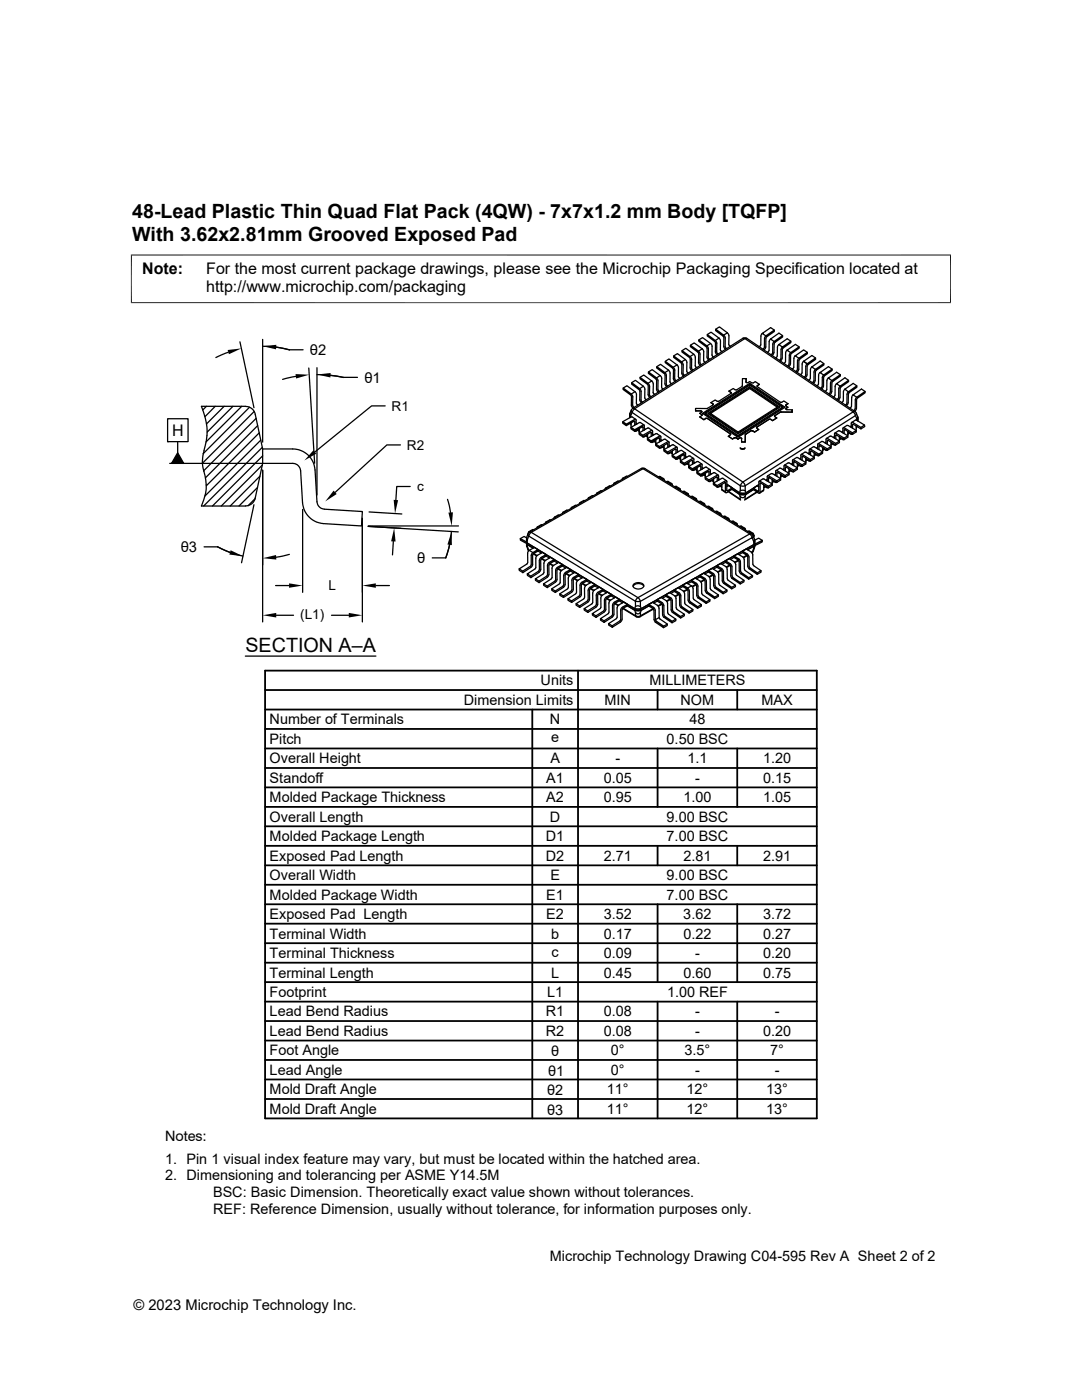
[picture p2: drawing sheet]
<svg xmlns="http://www.w3.org/2000/svg" width="216mm" height="279mm" viewBox="0 0 216 279" stroke-linecap="round" stroke-linejoin="round" font-family="sans-serif">
<g fill="none" stroke="#000" stroke-width=".25">
<path d="M45.6 70.3l-2.5 1.1M47.9 68.2l2.8 13.2M52.4 67.7v20.5M52.4 69.1l2.7 .2 2.7 .5M55.1 69.3l2.6 .5h2.8M59 75.1l-2.6 .6M61.6 73.4l1.2 19.1M63.2 73.4v25.4M63.2 74.8l2.7 .1 2.7 .4-2.7-.4M68.6 75.3h2.7M124.4 77.4l.7-.4 1.6 1.2M125.9 78.8l.1 .3v1.9l.3 .4"/>
<path d="M126 78.6l.3 .6M126 78.6l-1.6-1.2-.1 .3 1.5 1.1M126 76.4l.8-.5 1.6 1.2M126.3 79.2l-.1 1.7M126.7 78.2l-.7 .4M126.7 78.2l.3 .5v1.8l.3 .4M127.6 77.6l-1.6-1.2v.2l1.6 1.3 .1 1.9M127.6 77.6l.3 .5v1.8l.3 .3M127.7 79.8l.3 .6M127.7 75.3l.8-.5 1.5 1.2M128.4 77.1l.3 .6v1.7l.3 .4M128.4 77.1l-.8 .5"/>
<path d="M129.3 76.5l-1.6-1.2v.3l1.6 1.2v2.1l.3 .4M129.3 76.5l.3 .6v1.7l.2 .3M129.4 74.2l.7-.4 1.6 1.2M129.6 79.3h.1M129.8 79.1l.1 .1M130 76l-.7 .5M130 76l.3 .6M130.4 76.6l-.1 1.7 .3 .4M131 75.4l.3 .6v1.7l.3 .4M131 75.4l-1.6-1.2v.3l1.6 1.3v2l.3 .4M131.1 73.2l.7-.5 1.6 1.2M131.3 78.2l.1 .1"/>
<path d="M131.7 75l-.7 .4M131.7 75l.3 .4v1.9l.2 .3M132.2 77.6h.1M132.7 74.4l-1.6-1.2-.1 .2 1.7 1.3v1.9M132.7 74.4l.3 .5-.1 1.8 .3 .3M132.7 76.6l.3 .6M132.8 72.1l.7-.5 1.6 1.2M133.4 73.9l.3 .6M133.4 73.9l-.7 .5M133.7 74.4v1.8l.3 .4M134.2 73.5l.2 .3v1.9l.3 .4M134.3 73.3l-1.5-1.2-.1 .3 1.5 1.1"/>
<path d="M134.3 73.3l.3 .6M134.4 71l.8-.4 1.6 1.2M134.6 75.6l.3 .4M134.6 73.9v1.7M135.1 72.8l-.8 .5M135.1 72.8l.3 .6v1.7l.3 .4M136 72.2l.3 .6v1.7l.3 .4M136 72.2l-1.6-1.2v.3l1.6 1.2v2M136 74.4l.4 .7M136.1 70l.7-.5 1.6 1.2M136.8 71.8l-.8 .4M136.8 71.8l.3 .5-.1 1.8 .4 .3"/>
<path d="M137.6 71.4l.1 .2v2l.4 .4M137.7 71.2l.3 .5v1.8M137.8 68.9l.7-.5 1.6 1.2M138 73.4l.3 .5M138.4 70.7l.3 .6M138.4 70.7l-.7 .5-1.6-1.2v.3l1.5 1.1M138.7 71.2v1.8l.3 .4M139.4 70.1l-1.6-1.2v.3l1.6 1.2v2.1l.3 .4M139.4 70.1l.3 .6v1.7l.3 .4M139.4 67.8l.8-.4 1.6 1.2M139.7 72.9h.1M140.1 69.6l-.7 .5"/>
<path d="M140.1 69.6l.3 .4v1.9l.2 .3M140.5 72.2l.2 .1M141.1 69l.2 .4v1.9l.2 .3M141.1 69l-1.7-1.2v.3l1.7 1.2v2.1l.3 .5M141.1 66.8l.8-.5 1.6 1.2M141.5 71.6l.1 .1M141.8 68.6l-.7 .4M141.8 68.6l.3 .5M142.1 70.8l.3 .4M142.1 69.1v1.8M142.6 68.2l.2 .2v2l.3 .4M142.7 68l-1.6-1.2v.2l1.5 1.2"/>
<path d="M142.7 67.9l.3 .6v1.8l.3 .4M142.8 65.7l.8-.5 1.5 1.2M143.5 67.5l.3 .6-.1 1.7 .4 .4M143.5 67.5l-.8 .5M144.4 66.9l-1.6-1.2v.3l1.6 1.2v1.9M144.4 66.9l.3 .6v1.7l.3 .4M144.4 69.1l.4 .6M145.1 66.4l-.7 .5M145.1 66.4l.3 .6M145.5 78.1l.3 .2M145.5 67l-.1 1.7 .2 .3M145.5 78.1h.1"/>
<path d="M145.6 69l.1 .1M145.8 78.3l.1 .1M145.8 78.3l.1 .2-2.5 1.6M145.8 78.3h.1M145.9 78.4h.1M148.3 67.5l-22.1 14M148.3 67.5l.3-.1 .4 .1zM148.9 76.2l.3 .2 .4-.3 .4 .3h.3M148.9 76.2v-.6h-.8v1.5l-1.2 .7-.6-.3-.8 .6 .3 .2M148.9 76.2h.1M148.9 75.6v.6M148.9 75.6h.1"/>
<path d="M149 67.5l21.6 14.6M149.6 77.2v.2M149.6 76.5v.2M150.3 76.4l.4-.2 .8 .5-.4 .3M151.1 77v.1M151.1 77h.1M151.2 77l-.1 .1 4.6 3.2h.2l.5-.3 .8 .6-.4 .2M151.5 76.7l-.4 .3M152.1 66.5h.1M152.1 66.5l-.3 .6v1.7l-.3 .4M152.5 69.3l-.3 .4M152.8 67h.1"/>
<path d="M152.8 67l1.7-1.1v.2l-1.5 1.1M152.8 67l-.3 .6v1.7M153 67.2l-.2 .3v1.7l-.4 .6M153.7 67.7h.1M153.8 67.7l-.3 .5v1.7l-.4 .4M154.1 70.9v.1M154.2 68.7v1.7l-.3 .4M154.5 68.2h.1M154.5 68.2l1.6-1.2 .1 .2-1.7 1.3-.1 1.9-.3 .5M154.5 68.2l-.3 .5M154.5 65.9l-.7-.5-1.7 1.1 .7 .5M155.4 68.8h.1"/>
<path d="M155.4 68.8l-.3 .5v1.8l-.3 .3M155.7 72v.1M156.1 69.3h.1M156.1 69.3l1.7-1.2v.3l-1.7 1.2v1.9l-.4 .5M156.1 69.3l-.2 .5-.1 1.7-.3 .4M156.1 67l-.7-.5-1.6 1.2 .7 .5M156.8 70.4l-.1 1.8-.3 .3M157 69.9l-.2 .5M157 69.9h.1M157.8 70.4h.1M157.8 70.4l1.6-1.2v.3l-1.6 1.2-.1 1.9-.3 .6M157.8 70.4l-.3 .5v1.7l-.4 .4"/>
<path d="M157.8 68.1l-.7-.5-1.7 1.2 .7 .5M158.7 71h.1M158.7 71l-.3 .5v1.8l-.3 .3M159 74.3h.1M159.4 71.5h.1M159.4 71.5l1.7-1.2v.3l-1.7 1.2v1.9l-.4 .6M159.4 71.5l-.3 .5v1.8l-.3 .3M159.4 69.2l-.7-.5-1.7 1.2 .8 .5M160.3 72.1h.1M160.7 75.4h.1M161.1 72.6h.1M161.1 72.6l1.6-1.2 .1 .3-1.6 1.1-.1 .2"/>
<path d="M161.1 73.1l-.1 1.7-.3 .6M161.1 72.6l-.3 .5v1.8l-.4 .3M161.1 72.6l-.8-.5-.2 .2-.1 2.1-.3 .4M161.1 70.3l-.7-.5-1.7 1.2 .7 .5M161.7 73.7v1.8l-.3 .4M162 73.2h.1M162 73.2l-.3 .6M162.7 73.7h.1M162.7 73.7l1.7-1.1v.2l-1.6 1.2-.1 1.9-.4 .6M162.7 73.7l-.3 .6v1.7l-.3 .4M162.7 71.4l-.7-.4-1.7 1.1 .8 .5M163.6 74.3h.1"/>
<path d="M163.6 74.3l-.3 .6v1.8l-.3 .3M164 77.6h.1M164.3 77l-.3 .6M164.3 74.8h.1M164.4 74.8l1.6-1.1v.2l-1.6 1.2-.1 1.9M164.4 74.8l-.3 .6v1.7l-.4 .4M164.4 72.6l-.7-.5-1.7 1.1 .7 .5M165.3 75.5l-.3 .5v1.7l-.3 .4M165.3 75.5h.1M166 75.9h.1M166 75.9l1.7-1.1v.3l-1.7 1.3M166 76.4v1.7l-.4 .6"/>
<path d="M166 75.9l-.3 .6v1.7l-.3 .4M166 73.7l-.7-.5-1.7 1.2 .8 .4M166.6 77.1v1.7l-.3 .4M166.9 76.6h.1M166.9 76.6l-.3 .5M167.3 79.8l-.1 .1M167.4 77.6l-.1 1.7-.3 .4M167.6 77.1h.1M167.6 77.1l1.7-1.2v.3l-1.6 1.2-.1 1.9-.3 .5M167.6 77.1l-.2 .5M167.7 74.8l-.8-.5-1.6 1.2 .7 .4M168.6 77.7h.1"/>
<path d="M168.6 77.7l-.3 .5v1.9l-.3 .2M169.3 78.2h.1M169.3 78.2l1.7-1.2v.3l-1.7 1.2-.1 1.9-.3 .5M169.3 78.2l-.3 .5v1.8l-.3 .3M169.3 75.9l-.7-.5-1.7 1.2 .7 .5M170.2 78.8h.1M170.2 78.8l-.3 .5v1.8l-.3 .3M170.9 79.3h.1M170.9 79.8v1.7l-.3 .6M170.9 79.3l1.7-1.2v.3l-1.5 1.1-.2 .2M170.9 79.3l-.2 .4-.1 1.9-.1 .2M171 77l-.8-.5-1.6 1.2 .7 .5"/>
<path d="M172.6 78.1l-.7-.5-1.7 1.2 .7 .5M33.4 83.6h4.1v4.5h-4.1zM33.4 88.1h.1M33.9 92.5h24.5a1.59 1.59 0 0 1 1.6 1.5l.4 6.3a4.5 4.5 0 0 0 4.2 4.2M35.5 90.4l1.2 2.1h-2.5zM35.5 88.1v2.3M40.2 81.1h8.8a2 2 0 0 1 1.9 1.6l1.5 6.9v2.9l-1.5 6.9a1.96 1.96 0 0 1-1.9 1.6h-8.8a9.6 9.6 0 0 0 .3-7.6 8.3 8.3 0 0 1 .5-4.5 11.5 11.5 0 0 0-.8-7.8zM41.2 81.1l-.7 .7M42.9 81.1l-2 2.1M44.7 81.1l-3.5 3.5M46.5 81.1l-5.2 5.1M48.2 81.1l-7.1 7.1"/>
<path d="M49.8 81.3l-9.3 9.3M50.7 82.1l-10.3 10.4M50.9 99.5l-1.4 1.4M51.1 83.5l-10.5 10.5M51.4 97.3l-3.7 3.7M51.4 84.9l-10.4 10.5M51.7 86.4l-10.5 10.5M51.9 95l-6 6M52 87.8l-11.1 11.2M52.3 89.3l-11.7 11.7M52.3 92.8l-8.1 8.2M52.4 89.6h6a4.5 4.5 0 0 1 4.5 4.2l.3 6.3a1.6 1.6 0 0 0 1.5 1.5l7.6 .5-.2 2.9-7.5-.5"/>
<path d="M52.4 93.8v30.3M52.4 91l-10 10M76.9 81h-2.8l-11.3 9.2M79.9 88.8h-2.7l-10.3 9.5M81.9 97.1h-2.7l-.2 2.7M89.3 99.7l.6 2.6M116.5 99.9h.2M116.5 99.9l-.8 .4M117.7 99.4l-.3-.1-.1 .2M118.4 99l-1 .3M119.4 98.4h-.3l-.1 .2M119.9 98h.2"/>
<path d="M119.9 97.9l-.8 .5M121.1 97.4h-.3l-.1 .2M121.8 97h-.2l-.8 .4M122.8 96.5l-.3-.1-.1 .2M123.3 96l-.8 .4M123.3 96l.2 .1M124.5 95.5h-.3l-.1 .2M125 95l-.8 .5M125 95.1h.2M125 84.6l-.7-.4-.1 .3 .8 .4M125.7 82.7v-.2l.1 .6M125.7 82.7l.1 .4"/>
<path d="M125.7 82.9v.5M125.8 84.5l.1 .3M125.8 83.1v.2M125.9 84.4v.2M125.9 84.4v.9l1.8-1 .8 .5M126 81.9l-.3 .6M126 81.9l.1 .4M126.1 82.3l-.3 .8M126.1 82.3l21.6 14.6M126.2 81.5l-.2 .3M126.2 80.9l.4 .4M126.2 81.5l.4 .1"/>
<path d="M126.3 81.4h.1M126.5 84.1l.2 .1M126.6 81.6l22-14 21.6 14.6M126.6 81.6l21.6 14.6M126.6 81.6l-.5 .7M126.6 85.8l-.7-.5v.3l.7 .5M126.7 84.2l-.2-.1-1.5 .8v-.3l1.7-.9 .2 .2v.8M126.7 84.2l-.1 .7M126.9 83.7l-.9-.5-1.7 1M126.9 84.4l.3 .2M126.9 84.7h.1M127.2 85.9l.4 .2"/>
<path d="M127.3 85.8l.3 .2M127.6 86.4l.7 .5v.3l-.7-.5zM127.6 85.5v.9M127.6 85.6l-.7 .5-.2-.1M128 93.5h.7M128.2 85.2l.1 .1M128.3 86.9l1.8-1 .1 .1v.9M128.3 85.3l-.1-.1-1.6 .9v-.3l1.7-1 .3 .1v.9M128.3 85.3v.7M128.6 85.5l.2 .2M128.7 93.5h-.7l-22.3 12.7M128.7 93.5l21.3 13"/>
<path d="M128.9 87l.3 .2M128.9 86.9l.3 .2M129.2 86.6v.9M129.2 86.8l-.8 .4M129.8 86.3l-1.5 .9M129.8 86.3l.1 .1M129.9 88l-.7-.5v.3l.7 .5M129.9 86.4v.7M130.2 85.9l-.9-.5-1.7 1M130.2 86.6l.3 .2M130.2 86.9h.1M130.5 88.1l.4 .2"/>
<path d="M130.6 88.1l.3 .1M130.9 87.9l-.9 .4M130.9 88.6l.7 .5v.3l-.8-.5zM130.9 87.8v.9M131.1 86.6l.7 .4M131.1 86.6l-1.9 .9M131.4 95.2l.8 .3M131.4 87.4l.2 .1M131.4 87.4l-1.5 .9v-.3l1.8-1 .2 .1-.1 .9M131.4 95.1h.3l.7 .4M131.5 87.4l.1 .1M131.6 89.1l1.8-1 .1 1.1"/>
<path d="M131.6 87.5v.7M131.6 89.4h.1M131.9 87.7l.2 .2M132.1 89.2l.4 .3M132.2 95.5h.2l.1 .3M132.2 95.5l-.1 .1M132.2 89.2l.3 .2M132.5 89.7l.7 .5v.3l-.7-.5zM132.5 88.9v.9M132.5 89l-.7 .4h-.2M132.7 87.7l.7 .5M132.7 87.7l-1.8 .9"/>
<path d="M133 96.2l.8 .3M133.1 96.1h.2l.7 .4M133.1 88.5l.1 .1M133.2 90.2l1.8-1 .1 .2v.9M133.2 88.6v.7M133.2 88.6l-.1-.1-1.5 .9M133.5 88.9l.3 .1M133.8 90.3l.4 .3M133.8 96.5h.2l.1 .3M133.8 96.5l-.1 .1M133.9 90.3l.3 .2M134.2 90.1l-.9 .4"/>
<path d="M134.2 90l-.1 .9M134.6 97.1l.8 .4M134.7 97.1h.3l.7 .4M134.8 89.6l.1 .1M134.9 91.3l-.7-.5-.1 .3 .8 .5M134.9 89.7l-.2-.1-1.5 .9M134.9 89.7v.7M135.1 89.3l-.9-.5-1.7 .9M135.1 90l.3 .1M135.1 90.3h.1M135.4 97.5h.3l.1 .3M135.4 97.5l-.1 .1"/>
<path d="M135.4 91.4l.4 .3M135.5 91.4l.3 .2M135.8 91.9l.7 .6v.3l-.7-.5zM135.8 91.2l-.9 .4M135.8 91.1v.9M136.2 98.1l.8 .4M136.3 98.1h.3l.7 .4M136.4 90.8h.1M136.4 90.8l-1.5 .8v-.3l1.7-.9 .2 .1v.9M136.4 90.7l.1 .1M136.5 92.5l1.8-1 .2 .1v.9M136.5 92.7l.1 .1"/>
<path d="M136.5 90.8v.7M136.7 90.4l-.8-.5-1.7 .9M136.8 91.1l.2 .1M136.8 91.4h.1M137 98.5a.24 .24 0 0 1 .3 0 .24 .24 0 0 1 .1 .3M137 98.5v.1M137.1 92.6l.3 .2M137.2 92.5l.2 .2M137.4 92.3l-.6 .5-.3-.1M137.5 92.2l-.1 .9M137.6 91l.8 .5M137.7 91l-1.9 .9"/>
<path d="M137.9 99.1l.8 .4M137.9 99.1h.3l.7 .4M138 91.9l-1.5 .9M138 91.9h.2M138.2 93.6l-.8-.5v.3l.7 .5M138.2 91.9v.7M138.5 92.2l.2 .2M138.7 99.5h.2l.1 .3M138.7 99.5l-.1 .1M138.7 93.7l.4 .2M138.8 93.6l.3 .2M138.8 82h1l.3 .2"/>
<path d="M139.1 93.5l-.9 .4M139.1 93.3v.9M139.7 83.2l.7 .6 .4-.3M139.7 82.5l.3 .2M139.7 93l.1 .1M139.7 93l-1.6 .9 .1-.3 1.7-1 .2 .1v.9M139.8 82h.1M139.8 82l.2 .2-.4 .3 .4 .2M139.8 94.7l-.7-.5v.3l.7 .5M139.8 93.1v.7M140 82.7h.1M140 92.6l-.8-.5-1.8 1"/>
<path d="M140 82.7l.1 .1M140 83l-.4 .2 .8 .6 .4-.3M140 82.8v.1M140.1 93.3l.2 .2M140.1 93.6h.1M140.2 82.5l9.4-6 7.1 4.8-9.4 6zM140.4 94.8l.3 .2M140.4 83.8h.1M140.5 94.7l.2 .2M140.7 82.5l8.9-5.6 6.5 4.4-8.8 5.6zM140.7 95.3l.8 .5-.1 .3-.7-.5zM140.7 94.4v1"/>
<path d="M140.7 94.6l-.6 .4h-.2M140.8 83.5h.4M140.8 83.5h.1M141.2 83.5h.1M141.2 83.5l4.5 3.1M141.2 82.5l8.4-5.3 6 4.1-8.3 5.3zM141.4 94.1l.1 .1M141.5 95.8l1.8-1 .1 .2v.8M141.5 94.2v.7M141.5 94.2l-.1-.1-1.6 .9v-.3l1.7-1 .2 .1v.9M141.7 93.7l-.9-.5-1.7 1M141.7 94.4l.3 .2"/>
<path d="M141.7 94.7h.1M141.8 82.5l7.8-5 5.5 3.8-7.8 4.9zM141.9 80.3l.3 .3M141.9 80.3h.1M142 95.9l.4 .2M142.1 95.9l.3 .1M142.2 80.6l.1 .1M142.2 80.6v.2l-1.1 .7h-2.3v.5h1M142.2 80.6h.1M142.4 96.4l.7 .5v.3l-.8-.5zM142.4 95.5v1M142.4 95.7l-.7 .4h-.2"/>
<path d="M143 95.2l-1.6 .9M143 95.2l.1 .1M143.1 96.9l1.8-1 .1 .2v1.8h.2M143.1 95.3v.7M143.3 94.8l-.8-.5-1.8 1M143.4 95.5l.2 .2M143.4 80.1h-.3l-.4-.3-.8 .5 .3 .3M143.7 97l.3 .2M144 97.7l.8 .6M144 96.8l-.8 .4M144 96.7v1l.7 .4M144.6 96.3l-1.5 .9"/>
<path d="M144.6 96.3l.2 .1M144.8 96.4l-.1 1.7M145 95.9l-.9-.5-1.7 1M145 97.8l.2 .1M145 97.1l.4-.2 .7 .5M145 96.9l.1 .1M145.2 97.9l.9-.5v.2l-1.1 .7h-.2l-.1-.2M145.3 98.1l2.5 1.7M145.4 87.1l.8 .5 .3-.2M145.4 98.1l2.3 1.5v-.5M145.7 86.6v.2M145.7 86.6h.1"/>
<path d="M145.7 86.6l.1 .1M145.7 86.8l-.4 .3 .9 .5 .3-.2M145.8 86.7h.1M146.2 87.6h.1M146.5 87.4h.1M146.5 87.4h.4M146.9 87.4l.4 .2 .4-.2 .3 .1M146.9 87.4h.1M146.9 87.4l.4 .2M147.3 86.9v.2M147.3 87.6h.1M147.3 86.2v.2"/>
<path d="M147.5 98.3l.4 .1h.9M147.6 87.4l.4 .1M147.6 87.4h.1M147.6 87.4l-.3 .2M147.7 98.4l1 .1v.2h-1zM147.7 98.7l-1.6-1.1 1.4 1 .2 .5M147.7 99.1a.55 .55 0 0 0 1 0M147.7 96.9h1M147.7 96.9v1M147.7 97.9l.7-.1 .3 .2M147.7 97.9l-.2 .4-2.5-1.7 2.7 1.8M147.9 98.7h.6"/>
<path d="M148 87.5h.1M148.2 96.2l.5 .7M148.3 96.2l-.6 .7M148.5 89.6l.2-.2-.5 .2-.5-.2 .3 .3 .6-.1M148.7 96.9v1l.2 .5M148.7 88.2h.1M148.7 86.8v1.4h-.7v-.7M148.7 86.8v1.4h-.7M148.7 98.7l1.6-1-1.5 1-.1 .4M148.8 86.7h.1M148.8 86.7l-.1 .1M148.9 98.4l2.5-1.7-2.7 1.8"/>
<path d="M149.8 86h.4M149.9 86h.1M149.9 86l-1.1 .7M150.2 86h.1M150.6 86.2h.1M150.9 85.3h.1M151 98.2l-2.3 1.5v-.6M151 85.2h.1M151 85.2v.1M151 85.3v.1l.4 .3-.8 .5-.4-.2M151.1 98.2l-2.5 1.6M151.2 98l-.9-.6v.3l1 .7h.2l.2-.2"/>
<path d="M151.4 85.7h.1M151.4 97.9l-.2 .1M151.4 85.7l-.8 .5-.4-.2M151.4 97.2l-.3-.3-.8 .5M151.4 97l-.1 .1M151.5 96l.9-.4 1.7 1M151.7 96.5l.1-.1 1.6 .9-.1-.3M151.7 96.5v1.7M151.8 96.4l-.1 .1M152.4 97.8l-.8 .6M152.4 96.8v1l-.7 .4M152.4 96.9l.8 .4"/>
<path d="M152.7 97.1l-.3 .2M152.8 97.1l-.4 .3M153.1 96v-.9l.2-.1 1.7 1M153.1 95.7l-.3 .1M153.1 95.9v.1M153.3 97l-1.7-1-.2 .2v1.8h-.2M153.3 97l.8-.4v.3l-.7 .4M153.4 95.4h.1l1.5 .9v-.3M153.4 95.4v.7M153.4 83.7h.1M153.4 83.7h.4M153.4 83.7l-2.4 1.5"/>
<path d="M153.5 95.3l-.1 .1M153.8 83.7h.1M153.9 94.5l-.7 .5M153.9 94.5l1.8 1M154.1 95.8l.6 .4h.3M154.1 95.7v.9M154.2 83.9h.1M154.4 96l-.3 .2M154.4 96.1l-.3 .2M154.5 83.1h.1M154.6 83.2l.4 .2-.8 .5-.4-.2M154.6 83h.1"/>
<path d="M154.6 83v.1M154.7 94.9h.1M154.8 94.9v-.9l.2-.1 1.7 1M154.8 94.6l-.3 .2M155 83.4h.1M155 83.4l-.8 .5-.4-.2M155 96.2l-.1 .1M155 96l.7-.5 .1 .3-.8 .5M155 94.4v.7M155.1 81.3v.1l-7.8 5-5.5-3.7v-.2M155.2 94.3l-.2 .1M155.2 94.3l1.5 .9v-.3"/>
<path d="M155.5 81.3l-5.9-3.9-8.2 5.2M155.8 94.6l-.1 1M155.8 94.8l.8 .4M155.8 93.5l-.2-.1-.7 .5M155.8 82.2h.1M155.8 82.2l-1.2 .8M155.8 93.5l1.6 .9M156 95l-.3 .1M156.1 95l-.4 .2M156.1 81.3v.1l-8.8 5.7-6.6-4.4v-.2M156.4 93.8v-.8l.2-.2 1.8 1.1M156.4 93.5l-.2 .2"/>
<path d="M156.4 93.8h.1M156.5 81.4l-6.9-4.7-9.3 5.9M156.7 94.9l.7-.5v.3l-.7 .5M156.7 93.3l.1-.1 1.6 .9v-.2M156.7 93.3v.7M156.8 80.9h.1M156.8 80.8v.1M156.8 80.8v.2l.4 .3-.3 .2M156.8 93.2l-.1 .1M156.8 80.8h.1M156.9 81.5h.1M156.9 81.5l-.1 .1"/>
<path d="M156.9 81.5l-.1 .1 .2 .2h1.1v.5l-2.3-.1M157.2 81.3l-.3 .2M157.2 80.6l-.4 .2M157.2 80.6h.1M157.4 93.6v.9M157.4 93.7l.9 .4M157.5 92.4h-.2l-.8 .4M157.5 92.4l1.6 1M157.7 93.9l-.3 .2M157.8 93.9l-.4 .3M158.1 82.3h.1M158.1 81.8h.1"/>
<path d="M158.1 81.8v.5l-2.3-.1M158.1 92.8v-.9l.2-.1 1.7 1M158.1 92.5l-.2 .1M158.1 92.8h.1M158.4 93.9l.7-.5v.3l-.7 .4M158.4 92.2v.7M158.5 92.1l-.1 .1M158.5 92.2l1.5 .9v-.3M158.5 92.2h-.1M158.9 91.3l-.7 .5M159 91.3l1.8 1M159.1 92.5v.9"/>
<path d="M159.1 92.6l.7 .5 .2-.1M159.4 92.8l-.3 .2M159.5 92.9l-.4 .2M159.8 91.7h.1M159.8 91.7v-.9l.2-.1 1.7 1M159.8 91.4l-.2 .2M160 93v.1M160 92.8l.8-.5v.3l-.8 .5M160.1 91.2l.1-.1 1.5 .9v-.3M160.1 91.2v.7M160.2 91.1l-.1 .1M160.8 91.4v1"/>
<path d="M160.8 91.6l.8 .4M160.8 90.3l1.7 .9M160.8 90.3l-.1-.1-.8 .5M161.1 91.8l-.3 .1M161.1 91.8l-.3 .2M161.5 90.6v-.9l.2-.1 1.7 1M161.5 90.3l-.3 .2M161.7 91.7l.8-.5v.3l-.8 .5M161.7 90.1l.2-.1 1.5 .9M161.7 90.1v.7M161.9 90l-.2 .1M162.3 89.2l-.7 .4"/>
<path d="M162.3 89.2l1.8 1M162.5 90.4v.9M162.5 90.5l.8 .5M162.8 90.7l-.3 .2M162.8 90.7l-.3 .3M163.1 89.6h.1M163.2 89.6v-.8l.1-.3 1.8 1.1M163.2 89.3l-.3 .1M163.4 90.6l.7-.4v.3l-.7 .4zM163.4 89v.7M163.6 88.9l-.2 .1M163.6 88.9l1.5 1v-.3"/>
<path d="M164.1 89.3v.9M164.1 89.4l.9 .5M164.2 88.1h-.2l-.8 .5M164.2 88.1l1.6 1M164.4 89.6l-.3 .2M164.5 89.7l-.4 .2M164.8 88.5v-.8l.2-.2 1.8 1M164.8 88.2l-.2 .1M164.8 88.5h.1M165.1 89.6l.7-.5v.3l-.7 .5M165.1 87.9h.1l1.6 .9v-.3M165.1 87.9v.8"/>
<path d="M165.2 87.9h-.1M165.8 88.2v1M165.8 88.4l.9 .4M165.9 87.1l-.2-.1-.8 .5M165.9 87.1l1.6 .9M166.1 88.6l-.3 .1M166.2 88.6l-.4 .2M166.5 87.4h.1M166.5 87.4v-.8l.3-.2 1.6 1M166.5 87.1l-.2 .2M166.8 88.5l.7-.5v.3l-.7 .5M166.8 86.9l.1-.1 1.5 .9v-.3"/>
<path d="M166.8 86.9v.7M166.9 86.8l-.1 .1M167.3 86l-.7 .4M167.3 86l1.9 1M167.5 87.2v.9M167.5 87.3l.6 .4h.3M167.8 87.5l-.3 .2M167.9 87.5l-.4 .3M168.2 86.4v-.9l.2-.2 1.7 1.1M168.2 86.3v.1M168.2 86.1l-.3 .1M168.4 87.7h-.1"/>
<path d="M168.4 87.4l.8-.4v.3l-.8 .4M168.4 85.8v.7M168.6 85.7l-.2 .1M168.6 85.7l1.5 1v-.3M168.9 80.9v.1M169.2 86.1v.9M169.2 86.2l.8 .5M169.2 84.9h-.1l-.8 .5M169.2 84.9l1.6 1M169.5 86.4l-.3 .2M169.5 86.5l-.3 .2M169.9 85.3v-.9l.2-.1 1.7 1"/>
<path d="M169.9 85l-.3 .2M169.9 85.3h-.1M169.9 84.3l.9-.5 1.7 1M170.1 86.4l.7-.5 .1 .3-.8 .5M170.1 84.8l.2-.1 1.5 .9v-.3M170.1 84.8v.7M170.2 82.2l.5 .7M170.2 82.2l-22 14M170.3 84.7l-.2 .1M170.5 81.9h-.2M170.6 82.1h-.1M170.6 82.1l.3 .4"/>
<path d="M170.6 82.2h-.4M170.7 82.9l-22 14M170.7 82.9l.3 .8M170.9 82.5l-.2 .4M170.9 85l-.1 1M170.9 82.5l.2 .6-.1 .6M170.9 85.1v.1M171 85.1l-.1 .4M171 83.7l.2-.4v.7M171 83.7v.2M171.1 83.1l.1 .2M171.8 85.3l.7-.5v.3l-.7 .5"/>
<path d="M40.7 109.1h2.7l2.5 1.1M43.4 109.1l2.5 1.1 2.6 .8M50.7 100.7l-2.5 11.6M55 116.9h2.7M57.7 110.6l-2.6 .6M60.4 101.7v16.5M72.3 103.4v20.7M73.5 105.1l17.9 1.1M73.5 105h18M73.6 102.2l6.6 .4M75 116.9h2.7M78.5 108.1l-.2 2.6"/>
<path d="M89.7 108.7l-.8 2.6M90.1 106.1a18 18 0 0 1-1.2 5.2h-2.6M103.6 113.5v.3l.7 .5M105.1 108.6v.2M105.1 108.3v.3l1.3 .8-1.2-.7 .3 1.2M105.1 108.8l.1 .3-.1-.1M105.1 107.3l-.5-.2-.8 .4M105.1 108.8v.2M105.1 108.2v.1l21.7 13.3M105.1 108.2l.1 .2M105.1 108.2l-1.3-.7v.3l1.3 .7M105.1 107.3v.9"/>
<path d="M105.1 107.3l.1 .5-.1-.1M105.1 109.1l.3 .6M105.1 112.6l-1.5 .9 .7 .5M105.2 108.4l21.4 13.1 .2-.5M105.2 114.5v.3l.7 .5M105.3 106.6l-.2 .7M105.3 106.6l.2 .4M105.4 109.7l.1 .2M105.5 107l-.3 .8v.6M105.5 107l21.3 13M105.5 109.9h.1M105.6 109.8l.7 .5 1.1-.6v.3l-1 .5"/>
<path d="M105.6 109.8l-.3 .5v2l-.2 .2M105.7 106.2l-.4 .4M105.7 106.2h.3M105.8 106.2l-.3-.1v.3M106 113.2l-1.7 1.1M106 106.3l-.5 .7M106 106.2l22.3-12.7 21.3 13.1M106 106.2l21.3 13.1M106.3 110.3l-.3 .5v2.1l-1.7 1.1v.3M106.4 110.5l.7 .5M106.4 110.5l-.1 .3v2l-.3 .4M106.5 105.7l-1 .4"/>
<path d="M106.5 110.5l.7 .4M106.8 115.5v.3l.8 .5M107.4 110l.6 .4M107.4 109.7l-.8-.5-1 .6M107.5 105.2h-.3l-.1 .2M107.5 114l-1.6 1v.3M107.6 114.2l-1.7 1.1M107.6 113.7l-.1 .3M107.6 111.8v1.9M107.9 111.3l1.1-.6v.3l-.9 .5M108 111.3l-.4 .5M108 104.7l-.8 .5"/>
<path d="M108 104.7l.2 .1M108 111.5l.7 .4M108.1 111.5l-.2 .3v1.9l-.3 .5M108.1 111.5l.7 .4M108.4 114.5l-1.6 1 .7 .5M108.5 116.5v.3l.7 .5M108.5 112.4v1.9M108.5 114.3l-.1 .2M108.9 111.8l-.4 .6M109 111l.6 .4M109 110.7l-.7-.5-1.3 .9-.1 2.3-1.7 1.1 .7 .5M109.1 115l-1.6 1 .1 .3"/>
<path d="M109.2 104.2h-.3l-.1 .2M109.2 115.2l-1.6 1.1M109.5 112.8v1.8M109.5 114.7l-.3 .5M109.6 112.3l-.4 .5v1.9l-.1 .3M109.6 112.2l1-.5v.3l-.9 .5-.2 .3M109.7 112.5l.6 .4M109.7 112.5l.7 .4M109.9 103.8h-.2l-.8 .4M110 115.5l-1.5 1 .7 .5M110.1 117.5v.3l.7 .4M110.2 115.3l-.2 .2"/>
<path d="M110.6 112l.7 .4M110.6 111.7l-.7-.5-1 .6M110.7 116l-1.5 1v.3M110.9 103.3l-.2-.1-.2 .2M111.2 113.2l1-.5v.3l-1 .6-.1 2.4-1.9 1.3M111.2 113.3l-.3 .5v1.9l-.2 .3M111.3 113.5l.7 .4M111.4 113.5l.6 .4M111.4 102.8h.2M111.4 102.8l-.8 .4M111.6 116.5l-1.5 1 .7 .5M111.7 118.5v.3l.7 .4"/>
<path d="M112.1 113.8l-.3 .5v1.9l-.2 .3M112.2 113l.7 .4M112.2 112.7l-.7-.5-1.1 .7-.2 .5v1.9M112.4 117l-1.6 1v.2M112.5 114.8v1.9l-.2 .2M112.6 102.3l-.3-.1-.1 .2M112.8 114.8v1.8M112.8 116.6l-.4 .6-1.6 1M112.8 114.8l.1-.3 .9-.5v-.3l-1.1 .6-.2 .5M112.9 114.5l.7 .4M113 114.4l.7 .5M113.3 117.5l-1.6 1 .7 .4"/>
<path d="M113.3 101.9l-1 .3M113.3 119.5v.3l.8 .4M113.8 114l.7 .4M113.8 113.7l-.7-.5-1 .6M114 118l-1.6 .9v.3M114.1 117.7l-.1 .2M114.3 101.3h-.3l-.1 .2M114.6 115.5l-.2 .3-.1 2.1-1.9 1.3M114.6 115.4l.7 .4M114.9 118.5l-1.6 1 .7 .4M115 100.9h-.2l-.8 .4M115 116.4v1.8l-.1 .3"/>
<path d="M115.2 115.9l-.6-.4 .9-.5v-.4l-1.2 .7-.1 .3-.1 2.1M115.5 115l.6 .4M115.5 114.6l-.8-.4-1.1 .7-.2 .5v1.8l-.2 .3M115.7 119.2l-1.6 1M116 100.3h-.3l-.1 .2M116 116.8v1.8l-.3 .5M116 116.8l.2-.3 .9-.5v-.4l-1.3 .9-.1 2.3-1.7 1.1 .1 .3M116.1 116.5l.7 .4M116.2 116.4l.7 .4M116.5 119.5l-1.5 1 .7 .4M116.6 117.3v1.9l-.1 .3M117.1 116l.6 .3"/>
<path d="M117.1 115.6l-.7-.4-1.1 .7-.3 .5M117.2 119.9l-1.5 1v.3M117.3 119.7l-.1 .2M117.3 117.8l.1 1.9M117.7 117.2l1-.6v.3l-.9 .6 .6 .4M117.7 117.2l-.3 .6M117.8 117.5l-.2 .2v1.9l-.3 .5M117.9 117.4l.6 .4M118.6 117.8l-.3 .4v2l-.2 .3M118.7 116.9l.7 .4M118.7 116.6l-.7-.4-1.1 .7-.3 .5M119.3 118.2l-.3 .6-.1 2-1.6 1.1v.3"/>
<path d="M119.3 118.2l1-.6v.3l-1 .7v2l-.4 .5M119.4 118.5l.7 .4M119.5 118.4l.6 .4M120.3 117.9l.7 .4M120.3 117.6l-.7-.4-1 .6M120.9 119.2l1.1-.6v.3l-1 .5M120.9 119.2l-.3 .6v2l-1.7 1.1v.3M121 119.5l.7 .4M121.1 119.4l-.2 .3v2.1l-.3 .3M121.1 119.4l.7 .4M121.9 119.8l-.4 .5v2l-1.7 1.2 .7 .4M122 118.9l.6 .4"/>
<path d="M122 118.6l-.8-.4-1.1 .6-.2 .5v1.9M123.6 119.9l.6 .4M123.6 119.6l-.7-.4-1.1 .6M126.5 116.5a1.32 1.32 0 0 1 2 .4 1.23 1.23 0 0 1-2.2 0zM126.6 116.7l-.3 .3M126.6 116.6a1.42 1.42 0 0 1 1.9 .4M126.8 120v1M127.3 119.3l.5 .7h-1M127.3 119.3l-.5 .7M131.1 120l-.6 .4M131.1 119.7l.8-.5 1 .6M132.8 118.7l.8-.4 1.1 .7 .2 .4v1.9l.2 .3"/>
<path d="M132.9 119l-.7 .4M132.9 119.8l.3 .4 .1 2.2 1.6 1.2-.8 .4M133.7 119.5l.2 .3 .1 2.2 1.8 1.3v-.3l-1.6-1.1v-2l-.2-.5-1.2-.7 .1 .3 .8 .5-.7 .4M133.8 119.6l-.7 .4M134.6 118l-.7 .4M134.6 117.7l.7-.4 1.1 .7 .2 .5M135.4 118.6l.2 .3v2l.3 .3M135.4 118.6l-.7 .4M135.4 118.6l-.8-.6v-.3l1.1 .7 .1 .5 .1 2 1.6 1.2v.3l-1.6-1.1M135.5 118.6l-.7 .5M136.2 117.1l-.6 .4M136.2 116.8l.8-.5 1 .6"/>
<path d="M136.6 118.5v1.9M137.1 117.6l-.7 .4M137.1 117.6l.2 .3v1.9M137.2 117.7l-.7 .4M137.2 117.4l.3 .5M137.6 117.9v2.1l1.6 1.1v.3l-1.6-1.1-.3-.6M137.9 115.8l.8-.4 1 .6M137.9 115.8l1.2 .7 .2 .5v2l1.6 1.1v.3l-1.8-1.3-.2-2.3-.9-.7zM138 116.1l-.7 .4M138 116.9l-.8 .4-1-.5v.3l.9 .5M138 116.9l.3 .4 .1 2.2 1.6 1.2-.8 .4M138.8 116.6l-.7 .4"/>
<path d="M138.9 116.7l-.7 .4M139.3 119.3h.1M139.5 100.1l.8 .4M139.6 100.1h.2l.7 .4M139.7 115.1l-.7 .4M139.7 114.8l.7-.4 1.1 .7 .2 .5M139.7 116l.3 .4 .1 2.2 1.6 1.1-.8 .4M139.8 116.1l.7-.4-.8-.6v-.3l.9 .6 .3 .4 .1 2.1 .1 .2M140.3 100.5h.2l.1 .3M140.3 100.5l-.1 .1M140.5 115.7l.2 .3 .1 2.1 1.8 1.4v-.3l-1.5-1M140.6 115.7l-.7 .5"/>
<path d="M141 118.3h.1M141.1 101.1l.8 .4M141.2 101.1l.2-.1 .8 .5M141.4 114.2l-.7 .4M141.4 113.9l.7-.5 1.1 .7 .2 .5v1.9M141.7 119.7l-.1 .3-.7 .4M141.7 115.6l.1 2 1.6 1.1-.8 .5M141.9 101.5a.24 .24 0 0 1 .3 0 .24 .24 0 0 1 .1 .3M141.9 101.5l-.1 .1M142.2 114.7l-.7 .4M142.2 114.7l.2 .3 .1 2.1 1.8 1.4v-.3l-1.6-1.1v-2.1M142.2 114.7l-.8-.5v-.3l1.1 .7 .1 .4"/>
<path d="M142.3 114.8l-.7 .4M142.7 117.4h.1M142.7 102.1l.8 .4M142.8 102.1l.3-.1 .7 .5M143 113.2l-.6 .4M143 112.9l.8-.4 1.1 .7 .2 .4v1.9M143.4 118.7l-.1 .3-.7 .5M143.4 116.5l.2 .3M143.5 102.5a.24 .24 0 0 1 .3 0 .24 .24 0 0 1 .1 .3M143.5 102.5h-.1M143.6 116.8l1.5 1-.8 .4M143.9 113.7l-.7 .4"/>
<path d="M143.9 113.7l.2 .3M143.9 113.7l-.9-.5v-.3l1 .6 .3 .4 .1 2M144 113.8l-.7 .4M144.1 114l.1 2.2 1.8 1.3v-.3l-1.5-1M144.4 103.1l.7 .4M144.4 116.4h.1M144.4 115.9l.1 .3M144.7 103l-.3 .1M144.7 103l.7 .5M144.8 112.2l-.7 .4M144.8 111.9l.7-.4 1.1 .7 .2 .5 .1 2 1.6 1.1-.8 .4M144.9 113.2l.7-.4-.8-.6v-.3l.9 .6 .3 .4 .1 2.1"/>
<path d="M145.1 117.8v.3l-.8 .4M145.1 115.5l.2 .3 1.4 1-.7 .4M145.2 103.5a.24 .24 0 0 1 .2 0 .24 .24 0 0 1 .1 .3M145.6 112.8l.2 .3M145.7 112.8l-.7 .5M145.8 113.1l.1 2.1 1.8 1.3v-.3l-1.5-.9M146 104.1l.7 .4M146.1 104h.2l.7 .5M146.1 115.4h.1M146.1 115l.1 .2M146.5 111.3l-.7 .4M146.5 111l.7-.5 1 .6"/>
<path d="M146.7 116.8v.3l-.7 .4M146.8 104.5h.3v.3M147.3 111.8l-.7 .4M147.4 111.9l-.7 .4M147.6 105.1l.7 .4M147.7 105h.2l.8 .5M147.8 114.5h.1M147.8 114l-.1-2-.3-.5-.9-.5v.3l.9 .6 .1 2 .3 .6M147.8 114l.1 .3M147.9 114.3l1.5 1v.3l-1.6-1.1M148.1 110.3l-.6 .4M148.1 110l.8-.4 1.1 .7 .2 .4v1.9"/>
<path d="M148.2 111.1l.3 .4v2.1M148.4 105.5h.3v.3M148.5 115.8l-.1 .3-.7 .4M148.5 113.6l.2 .2M148.7 113.9l1.5 1-.8 .4M149 110.8l-.7 .4M149.1 110.9l-.7 .4M149.2 106.1l.7 .4M149.3 106h.2l.8 .4M149.5 113.5l-.3-.5-.1-2-1-.7v-.3l1.1 .7 .2 .4 .1 2.1 1.6 1.1v.3l-1.6-1.1M149.5 113.5h.1M149.6 106.6l.5 .7"/>
<path d="M149.6 106.6l-22.3 12.7M150 106.5l.3 .4M150 106.6h-.4M150 106.5h.3l.1 .6M150.1 110.2l-.1 .1M150.2 114.9v.2l-.8 .5M150.2 112.6l.2 .3M150.3 106.9l-.2 .4M150.3 106.9l.2 .7-.1 .5 .1-.1M150.3 110l-.2 .2M150.3 110l-.2 .3v-.1M150.4 106.9l.1-.1-.1 .4"/>
<path d="M150.4 106.8h.1M150.4 112.9l1.4 1-.7 .4M150.4 109l-.3 1.2M150.5 107.6l.1 .2M150.6 108v.6l-22.8 13h-1M150.6 107.8v-.1v.3M150.6 107.8v.7l-.2 .2M150.6 108.6l-.2 .7h.1M150.6 108.9v.3v-.1M150.6 107.8l.8-.4 .7 .4M150.6 107.8h.1M150.6 108v.9l-1.4 .8"/>
<path d="M150.6 108.4v.7l-.3 .9M150.6 108.6l1.5-.8v.4l-1.5 .7M150.6 108.4v.5M150.6 108.9h.1M150.6 108.4v.4M151.8 113.9v.3l-.7 .4M49 130.9h26M55.1 122.8h3.5M66.1 122.8h3.5M115 120.5v.3l.7 .4M116.6 121.5v.3l.7 .4M117.3 120.2l-1.6 1"/>
<path d="M118.1 120.5l-1.5 1 .7 .4M118.2 122.5v.3l.7 .4M119 121.2l-1.7 1M119.8 123.5v.3l.7 .4M119.9 121.2l-.2 .3-1.5 1 .7 .4M120.6 122.2l-1.7 1M121.4 124.5l.1 .3 .7 .4M122.2 123.1l-1.7 1.1M122.5 122.6l-.3 .5M122.6 120.2l1-.6v.3l-1 .7-.1 2M122.6 120.2l-.4 .6v2l-1.7 1.1v.3M122.6 120.5l.7 .4"/>
<path d="M122.7 120.4l.7 .4M123 123.5l-1.6 1 .8 .4M123.1 121.3v1.9M123.1 123.2l-.1 .2M123.5 120.8l-.4 .5M123.8 124.1l-1.6 1.1M124.1 121.7v1.9M124.1 123.6l-.3 .5M124.2 121.2l-.4 .6v2l-1.6 1.1v.3M124.2 121.2l1-.6v.3l-.9 .5-.2 .3M124.2 121.4l2.8 1.7M124.4 121.4l2.4 1.5v-.7"/>
<path d="M125.2 120.6l-.7-.4-1 .5M126.8 121.9l-1.6-1 1.4 .9 .2 .4M126.8 121.6v.3h1M126.8 122.2a.57 .57 0 0 0 1 0M126.8 121l.6-.1 .4 .2M126.8 122.9l.5 .1 .5-.1M126.9 122.9l.1 .2M127 123.1h.7M127 121.9h.6M127.8 120l22.3-12.7 .3 .8v.6l-22.4 12.8-.2-.5zM127.8 121.9l1.7-1-1.5 .9-.2 .5v.6M127.8 121.6v.3"/>
<path d="M127.8 122.9l-.1 .2M128 121.5h-1.4M129.5 120.6l.7-.4 1 .6 .3 .4v2.1l-.7 .4-.1-2.1-.3-.4-.9-.6v.3l.8 .6M130.3 121.5l.2 .3M130.3 121.5l-2.5 1.4M130.4 121.5l-2.7 1.6M130.5 121.8l.1 2.1 .2 .3 1.6 1.1v-.3l-1.5-1-.1-.3M130.8 124.2h.1M131.5 123.3l.2 .2 1.5 1-.8 .5M132 120.5l-.7 .4M132.1 120.6l-.7 .4M132.5 123.2l1.6 1.1v-.3l-1.6-1.1-.1-2.2-.3-.5-1-.5v.3l1 .7 .1 2 .3 .5"/>
<path d="M132.5 123.2h.1M133.2 124.5l-.1 .3-.7 .5M134.2 122.2h.1M134.9 123.6v.3l-.8 .4M135.1 121.6l1.5 1-.8 .4M135.9 121.2h.1M136.6 122.6l-.1 .3-.7 .4M136.6 120.3l.2 .3 1.5 1-.8 .5M137.6 120.3h.1M138.3 121.6l-.1 .3-.7 .5M140 120.7v.3l-.8 .4"/>
</g>
<path d="M26.1 50.9h163.7M26.2 50.8v9.7M189.7 50.8v9.7M26.1 60.4h163.7" fill="none" stroke="#000" stroke-width=".2"/>
<g fill="#000">
<path d="M45.4 69.8l2.8-.3-2.5 1.2zM52.4 69.1l2.7-.3v.9zM59 74.7l2.7 .1-2.6 .7zM63.2 74.7l2.8-.3-.1 .9zM35.5 90.4l1.2 2.1h-2.5zM62.5 89.9l.6 .7-2.4 1.3zM66.6 97.9l.6 .7-2.3 1.5zM78.5 99.8h.9l-.6 2.7zM46 109.8l2.5 1.2-2.7-.3zM52.4 111.4l2.7-.6v.9zM57.7 116.4l2.7 .5-2.7 .4zM72.3 116.9l2.7-.5v.9z"/>
<path d="M78.7 105.4l.2 2.7-.9-.1zM90.1 106.1l.1 2.7-.9-.1zM89.5 102.3l.9-.1-.3 2.8zM52.4 122.8l2.7-.5v.9zM69.6 122.3l2.7 .5-2.7 .4z"/>
</g>
<g fill="none" stroke="#000" stroke-width=".36">
<path d="M52.9 137.7h110.1M52.9 133.8h110.1v89.4h-110.1zM115.3 133.8v89.4M131.2 137.7v3.9M147.1 137.7v3.9M52.9 153.3h110.1M52.9 149.4h110.1M52.9 145.5h110.1M52.9 141.6h110.1M52.9 157.1h110.1M106.2 141.6v81.6M131.2 149.4v11.6"/>
<path d="M147.1 149.4v11.6M52.9 164.9h110.1M52.9 161h110.1M52.9 176.6h110.1M52.9 168.8h110.1M52.9 172.7h110.1M131.2 168.8v3.9M147.1 168.8v3.9M52.9 188.2h110.1M52.9 196h110.1M52.9 180.5h110.1M52.9 192.1h110.1"/>
<path d="M52.9 199.9h110.1M52.9 184.3h110.1M131.2 180.5v15.5M131.2 199.9v23.3M147.1 180.5v15.5M147.1 199.9v23.3M52.9 207.7h110.1M52.9 215.4h110.1M52.9 203.8h110.1M52.9 211.5h110.1M52.9 219.3h110.1"/>
</g>
<g font-size="3.9">
<text x="26.4" y="43.5">48-Lead Plastic Thin Quad Flat Pack (4QW) - 7x7x1.2 mm Body [TQFP]</text>
<text x="26.4" y="48.1">With 3.62x2.81mm Grooved Exposed Pad</text>
<text x="49" y="130.1">SECTION A–A</text>
</g>
<g font-size="3.2">
<text x="28.4" y="54.7">Note:</text>
<text x="41.1" y="58.3">http://www.microchip.com/packaging</text>
<text x="41.1" y="54.7">For the most current package drawings, please see the Microchip Packaging Specification located at</text>
<text x="34.3" y="87">H</text>
</g>
<g font-size="2.9">
<text x="61.8" y="70.8">θ2</text>
<text x="72.7" y="76.3">θ1</text>
<text x="36.1" y="110.2">θ3</text>
<text x="83.2" y="112.4">θ</text>
<text x="107.9" y="136.8">Units</text>
<text x="129.6" y="136.8">MILLIMETERS</text>
<text x="92.5" y="140.7">Dimension Limits</text>
<text x="120.7" y="140.7">MIN</text>
<text x="135.8" y="140.7">NOM</text>
<text x="151.9" y="140.7">MAX</text>
<text x="53.8" y="144.6">Number of Terminals</text>
<text x="53.8" y="148.5">Pitch</text>
<text x="109.7" y="144.6">N</text>
<text x="110" y="148.2">e</text>
<text x="133" y="148.5">0.50 BSC</text>
<text x="137.6" y="144.6">48</text>
<text x="53.8" y="152.3">Overall Height</text>
<text x="109.8" y="152.3">A</text>
<text x="122.8" y="152.3">-</text>
<text x="137.2" y="152.3">1.1</text>
<text x="152.3" y="152.3">1.20</text>
<text x="53.8" y="160.1">Molded Package Thickness</text>
<text x="53.8" y="156.2">Standoff</text>
<text x="109" y="156.2">A1</text>
<text x="109" y="160.1">A2</text>
<text x="120.5" y="156.2">0.05</text>
<text x="120.5" y="160.1">0.95</text>
<text x="136.4" y="160.1">1.00</text>
<text x="138.7" y="156.2">-</text>
<text x="152.3" y="160.1">1.05</text>
<text x="152.3" y="156.2">0.15</text>
<text x="53.8" y="164">Overall Length</text>
<text x="53.8" y="167.9">Molded Package Length</text>
<text x="108.9" y="167.9">D1</text>
<text x="109.7" y="164">D</text>
<text x="133" y="164">9.00 BSC</text>
<text x="133" y="167.9">7.00 BSC</text>
<text x="53.8" y="171.8">Exposed Pad Length</text>
<text x="108.9" y="171.8">D2</text>
<text x="120.5" y="171.8">2.71</text>
<text x="136.4" y="171.8">2.81</text>
<text x="152.3" y="171.8">2.91</text>
<text x="53.8" y="175.7">Overall Width</text>
<text x="53.8" y="179.6">Molded Package Width</text>
<text x="109" y="179.6">E1</text>
<text x="109.8" y="175.7">E</text>
<text x="133" y="175.7">9.00 BSC</text>
<text x="133" y="179.6">7.00 BSC</text>
<text x="53.8" y="183.4">Exposed Pad Length</text>
<text x="109" y="183.4">E2</text>
<text x="120.5" y="183.4">3.52</text>
<text x="136.3" y="183.4">3.62</text>
<text x="152.3" y="183.4">3.72</text>
<text x="53.8" y="187.3">Terminal Width</text>
<text x="53.8" y="191.2">Terminal Thickness</text>
<text x="110" y="187.3">b</text>
<text x="110" y="190.9">c</text>
<text x="120.5" y="187.3">0.17</text>
<text x="120.5" y="191.2">0.09</text>
<text x="136.4" y="187.3">0.22</text>
<text x="138.7" y="191.2">-</text>
<text x="152.2" y="191.2">0.20</text>
<text x="152.3" y="187.3">0.27</text>
<text x="53.8" y="195.1">Terminal Length</text>
<text x="110" y="195.1">L</text>
<text x="120.5" y="195.1">0.45</text>
<text x="136.4" y="195.1">0.60</text>
<text x="152.3" y="195.1">0.75</text>
<text x="53.8" y="199">Footprint</text>
<text x="53.8" y="202.9">Lead Bend Radius</text>
<text x="108.9" y="202.9">R1</text>
<text x="109.2" y="199">L1</text>
<text x="120.5" y="202.9">0.08</text>
<text x="133.1" y="199">1.00 REF</text>
<text x="138.7" y="202.9">-</text>
<text x="154.6" y="202.9">-</text>
<text x="53.8" y="206.8">Lead Bend Radius</text>
<text x="108.9" y="206.8">R2</text>
<text x="120.5" y="206.8">0.08</text>
<text x="138.7" y="206.8">-</text>
<text x="152.3" y="206.8">0.20</text>
<text x="53.8" y="210.6">Foot Angle</text>
<text x="53.8" y="214.5">Lead Angle</text>
<text x="109.4" y="214.7">θ1</text>
<text x="110" y="210.8">θ</text>
<text x="121.9" y="210.6">0°</text>
<text x="121.9" y="214.5">0°</text>
<text x="136.6" y="210.6">3.5°</text>
<text x="138.7" y="214.5">-</text>
<text x="153.7" y="210.6">7°</text>
<text x="154.6" y="214.5">-</text>
<text x="53.8" y="218.4">Mold Draft Angle</text>
<text x="109.2" y="218.5">θ2</text>
<text x="121.1" y="218.4">11°</text>
<text x="137" y="218.4">12°</text>
<text x="152.9" y="218.4">13°</text>
<text x="32.9" y="227.7">Notes:</text>
<text x="53.8" y="222.3">Mold Draft Angle</text>
<text x="109.2" y="222.4">θ3</text>
<text x="121.1" y="222.3">11°</text>
<text x="137" y="222.3">12°</text>
<text x="152.9" y="222.3">13°</text>
<text x="32.9" y="232.3">1. Pin 1 visual index feature may vary, but must be located within the hatched area.</text>
<text x="32.9" y="235.6">2. Dimensioning and tolerancing per ASME Y14.5M</text>
<text x="42.5" y="238.9">BSC: Basic Dimension. Theoretically exact value shown without tolerances.</text>
<text x="42.5" y="242.2">REF: Reference Dimension, usually without tolerance, for information purposes only.</text>
<text x="109.7" y="251.7">Microchip Technology Drawing C04-595 Rev A Sheet 2 of 2</text>
<text x="26.6" y="261.3">© 2023 Microchip Technology Inc.</text>
</g>
<g font-size="2.7">
<text x="78.1" y="82">R1</text>
<text x="81.2" y="89.8">R2</text>
<text x="83.3" y="98">c</text>
<text x="65.5" y="117.8">L</text>
<text x="59.9" y="123.5">(L1)</text>
</g>
</svg>
